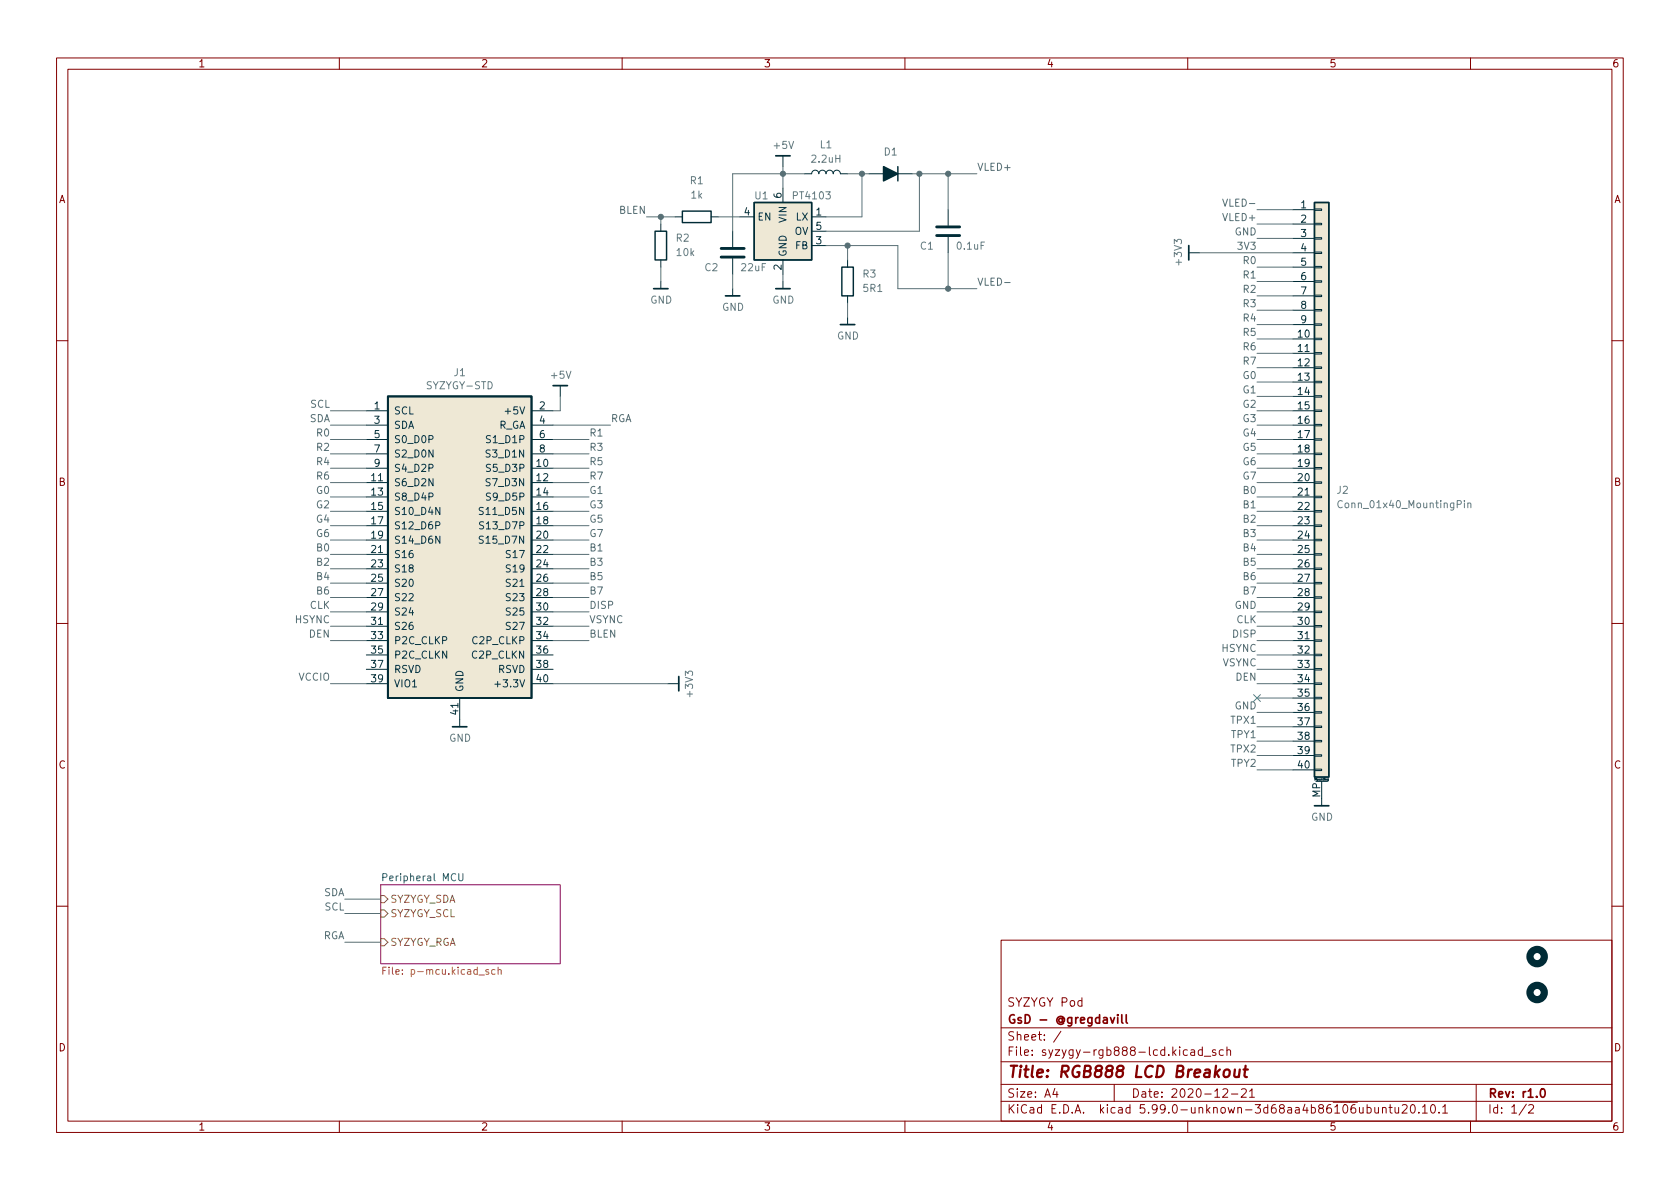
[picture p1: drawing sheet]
<svg xmlns="http://www.w3.org/2000/svg" width="297mm" height="210mm" viewBox="0 0 297 210" stroke-linecap="round" stroke-linejoin="round" font-family="sans-serif">
<g fill="none" stroke="#840000" stroke-width=".18">
<path d="M10 10.2h277v190.1h-277zM12 12.2h273v186.1h-273zM60 10.2v2M110 10.2v2M160 10.2v2M210 10.2v2M260 10.2v2M10 60.2h2M285 60.2h2M10 110.2h2M285 110.2h2M10 160.2h2"/>
<path d="M177 166.3h108v32h-108zM285 160.2h2M60 198.3v2M110 198.3v2M160 198.3v2M177 194.8h108M177 191.8h108M177 187.8h108M177 181.8h108M186.5 192.5l-.4 1h1M186.9 193v1M187.6 182.4l-1.3 1.9"/>
<path d="M197 191.8v3M210 198.3v2M210.6 185.7h.5l.1 .9M211.2 186l-.5 .1a.29 .29 0 0 0-.2 .2 .29 .29 0 0 0 .2 .3h.5M212.6 185.7l-.5-.1-.2 .3v.4l.1 .3h.6M212.6 185.1v1.5M212.9 186.8h1.2M214.9 185.7l-.3-.1-.2 .2v.3l.5 .1v.4h-.5M216.2 192.7l.6-.2 .2 .2 .1 .3-1 1h1M216.3 185.7l-.4-.1-.3 .3v.4l.1 .3h.6M216.9 185.8l.2-.2 .4 .1 .1 .9M216.9 185.1v1.5"/>
<path d="M217.7 193.5h1.2M219.5 192.7l.6-.2 .2 .2 .1 .3-1 1h1M220.9 193l.5-.5v1.5M220.9 194h.9M243.1 195.8v1h.4l.2-.1M243.7 195.8v1M244.4 196l.2-.2 .4 .1 .1 .9M244.4 195.8v1M245.6 195.8h.5M245.8 195.3v1.3l.3 .2M246.6 195.8l.1 1h.4l.2-.1M247.3 195.8v1"/>
<path d="M247.9 195.5l.6-.2 .2 .2 .1 .3-.9 1h.9M249.6 195.4l.1-.1a.81 .81 0 0 1 .6 .7 .81 .81 0 0 1-.3 .8h-.1a.81 .81 0 0 1-.6-.6 .81 .81 0 0 1 .3-.8zM250.9 196.7v.1M251.5 195.8l.4-.5v1.5M251.5 196.8h.9M253.1 195.4l.2-.1a.81 .81 0 0 1 .6 .7 .81 .81 0 0 1-.3 .8h-.2a.81 .81 0 0 1-.5-.6 .81 .81 0 0 1 .2-.8zM254.4 196.7v.1M255.1 195.8l.4-.5v1.5M255.1 196.8h.8M260 198.3v2M261 191.8v6.5M269.9 195.3l-1.3 1.9"/>
<path d="M270.3 195.5l.6-.2 .2 .2 .1 .3-1 1h1"/>
</g>
<path d="M196.3 179.9l.4 1 .4-1M197.6 179.4v.2M197.6 179.9v1M198.3 179.4v1.3l.3 .2M199.1 179.4v1.3l.2 .2M272.6 192.6l.1-.1a.81 .81 0 0 1 .6 .7 .81 .81 0 0 1-.3 .8h-.2a.82 .82 0 0 1-.5-.6 .82 .82 0 0 1 .3-.8z" fill="none" stroke="#840000" stroke-width=".3"/>
<path d="M216.5 189.3a.52 .52 0 0 1 .5-.2 .52 .52 0 0 1 .4 .4v.6a.55 .55 0 0 1-.6 .4 .55 .55 0 0 1-.5-.4zM218.3 189.1v1.3a.57 .57 0 0 0 .8-.1M219.2 189.1l-.2 1.4M219.9 189.1h.7M220.2 188.5l-.2 1.7 .1 .2 .4 .1" fill="none" stroke="#840000" stroke-width=".4"/>
<path d="M67.3 156.5h31.8v13.9h-31.8z" fill="#fff" stroke="#fff" stroke-width=".18"/>
<path d="M67.3 156.5h31.8v13.9h-31.8z" fill="none" stroke="#840084" stroke-width=".18"/>
<path d="M67.7 155.1h.6l.1-.2v-.3l-.7-.1v1.3M81.1 154.5v1l.3 .3 .3-.1 .1-.2v-1" fill="none" stroke="#008484" stroke-width=".18"/>
<path d="M67.7 171.6h.4M68.3 171h-.6v1.3M87.5 171.5l-.3-.1-.3 .3 .1 .5h.5M88.1 171.6l.2-.2 .3 .1v.8M88.1 171v1.3" fill="none" stroke="#b58900" stroke-width=".18"/>
<path d="M67.3 158.4h.6l.7 .6-.7 .6h-.6zM67.3 160.9h.6l.7 .6-.7 .7h-.6zM67.3 166h.6l.7 .6-.7 .7h-.6z" fill="none" stroke="#859900" stroke-width=".18"/>
<path d="M137.2 27.6h2.5M115.6 51h2.5M128.3 52.3h2.5M137.2 51h2.5M148.6 57.4h2.5M210.2 43.4v2.6M97.8 68.2h2.5M120 119.6v2.6M80 128.5h2.5M232.4 142.5h2.5" fill="none" stroke="#002b36" stroke-width=".3"/>
<g fill="none" stroke="#002b36" stroke-width=".18">
<path d="M116.8 39.6v1.3M119.4 38.3h1.2M125.7 38.3h1.3M130.8 38.3h2.5M138.4 27.6v1.9M138.4 33.3v2.5M142.2 30.7h1.3a.64 .64 0 0 1 .6-.6 .64 .64 0 0 1 .7 .6 .64 .64 0 0 1 .6-.6 .64 .64 0 0 1 .6 .6 .64 .64 0 0 1 .7-.6 .64 .64 0 0 1 .6 .6 .64 .64 0 0 1 .7-.6 .64 .64 0 0 1 .6 .6h1.3M143.5 38.3h2.5M153.7 30.7h7.6M167.6 37.1v2.8M228.6 37.1h3.8M228.6 39.6h3.8"/>
<path d="M232.4 39.5h1.3v.2h-1.3zM232.4 37h1.3v.2h-1.3zM116.8 46v1.2M116.8 49.8v1.2M129.5 40.9v2.8M129.5 45.7v2.8M129.5 51v1.3M138.4 46v2.5M138.4 49.8v1.2M143.5 43.4h2.5M143.5 40.9h2.5M149.9 46v1.2"/>
<path d="M149.9 52.3v1.3M149.9 56.1v1.3M167.6 41.9v2.8M210.2 44.7h1.9M228.6 59.9h3.8M228.6 42.2h3.8M228.6 44.7h3.8M228.6 47.2h3.8M228.6 49.8h3.8M228.6 52.3h3.8M228.6 54.9h3.8M228.6 57.4h3.8"/>
<path d="M232.4 59.8h1.3v.3h-1.3zM232.4 57.3h1.3v.2h-1.3zM232.4 54.7h1.3v.3h-1.3zM232.4 52.2h1.3v.2h-1.3zM232.4 49.7h1.3v.2h-1.3zM232.4 47.1h1.3v.3h-1.3zM232.4 44.6h1.3v.2h-1.3zM232.4 42h1.3v.3h-1.3zM64.8 72.6h3.8M64.8 75.2h3.8M64.8 77.7h3.8M94 72.6h3.8"/>
<path d="M94 75.2h3.8M94 77.7h3.8M99.1 68.2v1.9M228.6 62.5h3.8M228.6 65h3.8M228.6 67.6h3.8M228.6 70.1h3.8M228.6 72.6h3.8M228.6 75.2h3.8M228.6 77.7h3.8M232.4 77.6h1.3v.2h-1.3zM232.4 75.1h1.3v.2h-1.3z"/>
<path d="M232.4 72.5h1.3v.3h-1.3zM232.4 70h1.3v.2h-1.3zM232.4 67.4h1.3v.3h-1.3zM232.4 64.9h1.3v.2h-1.3zM232.4 62.4h1.3v.2h-1.3zM64.8 80.3h3.8M64.8 82.8h3.8M64.8 85.3h3.8M64.8 87.9h3.8M64.8 90.4h3.8M64.8 93h3.8M64.8 95.5h3.8"/>
<path d="M64.8 98h3.8M94 80.3h3.8M94 82.8h3.8M94 85.3h3.8M94 87.9h3.8M94 90.4h3.8M94 93h3.8M94 95.5h3.8M94 98h3.8M228.6 80.3h3.8M228.6 82.8h3.8M228.6 85.3h3.8"/>
<path d="M228.6 87.9h3.8M228.6 90.4h3.8M228.6 93h3.8M228.6 95.5h3.8M228.6 98h3.8M232.4 90.3h1.3v.2h-1.3zM232.4 92.8h1.3v.3h-1.3zM232.4 95.4h1.3v.2h-1.3zM232.4 97.9h1.3v.3h-1.3zM232.4 87.8h1.3v.2h-1.3zM232.4 82.7h1.3v.2h-1.3zM232.4 80.1h1.3v.3h-1.3z"/>
<path d="M232.4 85.2h1.3v.3h-1.3zM64.8 100.6h3.8M64.8 103.1h3.8M64.8 105.7h3.8M64.8 108.2h3.8M64.8 110.7h3.8M64.8 113.3h3.8M64.8 115.8h3.8M64.8 118.4h3.8M94 100.6h3.8M94 103.1h3.8M94 105.7h3.8"/>
<path d="M94 108.2h3.8M94 110.7h3.8M94 113.3h3.8M94 115.8h3.8M94 118.4h3.8M228.6 100.6h3.8M228.6 103.1h3.8M228.6 105.7h3.8M228.6 108.2h3.8M228.6 110.7h3.8M228.6 113.3h3.8M228.6 115.8h3.8"/>
<path d="M228.6 118.4h3.8M232.4 113.2h1.3v.2h-1.3zM232.4 115.7h1.3v.2h-1.3zM232.4 118.2h1.3v.3h-1.3zM232.4 100.5h1.3v.2h-1.3zM232.4 103h1.3v.2h-1.3zM232.4 105.5h1.3v.3h-1.3zM232.4 108.1h1.3v.2h-1.3zM232.4 110.6h1.3v.3h-1.3zM64.8 120.9h3.8M81.3 123.4v5.1M94 120.9h3.8"/>
<path d="M118.1 120.9h1.9M228.6 120.9h3.8M228.6 123.4h3.8M228.6 126h3.8M228.6 128.5h3.8M228.6 131.1h3.8M228.6 133.6h3.8M228.6 136.1h3.8M232.4 120.8h1.3v.2h-1.3zM232.4 123.3h1.3v.3h-1.3zM232.4 125.9h1.3v.2h-1.3zM232.4 128.4h1.3v.2h-1.3z"/>
<path d="M232.4 130.9h1.3v.3h-1.3zM232.4 133.5h1.3v.2h-1.3zM232.4 136h1.3v.3h-1.3zM232.7 138.2h2M233.7 138.2v4.3M234.9 138l-.2-.1v-.2h.2v.3l-.2 .1"/>
</g>
<g fill="#eee8d5" stroke="#eee8d5" stroke-width=".18">
<path d="M232.4 35.8h2.5v101.6h-2.5z"/>
<path d="M68.6 70.1h25.4v53.3h-25.4z"/>
<path d="M133.3 35.8h10.2v10.2h-10.2z"/>
</g>
<path d="M120.6 37.3h5.1v2.1h-5.1zM133.3 35.8h10.2v10.2h-10.2zM158.7 29.5v2.5M232.4 35.8h2.5v101.6h-2.5zM115.8 40.9h2.1v5.1h-2.1zM148.8 47.2h2.1v5.1h-2.1z" fill="none" stroke="#002b36" stroke-width=".25"/>
<path d="M237.3 88.6a.6 .6 0 0 0-.8 .5 .6 .6 0 0 0 .6 .7l.2-.1M258.9 88.5v.1M258.9 88.9v.9M259.5 89.1l.2-.2 .3 .1 .1 .8M259.5 88.9v.9" fill="none" stroke="#657b83" stroke-width=".18"/>
<path d="M68.6 70.1h25.4v53.3h-25.4z" fill="none" stroke="#002b36" stroke-width=".33"/>
<path d="M77 92.9h.7l.1-.2-.1-.3-.7-.1v1.2M77.8 89.7v1.3l-.8-1.3v1.3M77.8 94.8v1.3l-.8-1.3v1.3M85.4 89.8l-.4-.1-.2 .1v.4l.5 .2 .1 .4-.2 .2-.5-.1M85.4 94.9l-.4-.1-.2 .1v.4l.5 .2 .1 .3-.2 .3-.5-.1M85.5 92.3h-.5l-.2 .1v.3l.6 .3 .1 .3-.2 .2h-.5M87.5 121h1" fill="none" stroke="#073642" stroke-width=".18"/>
<g fill="none" stroke="#002b36" stroke-width="1.3">
<circle cx="271.8" cy="169.2" r="1.27"/>
<circle cx="271.8" cy="175.5" r="1.27"/>
</g>
<path d="M127.5 45.5h4.1M127.5 43.9h4.1M165.6 41.7h4.1M165.6 40.1h4.1" fill="none" stroke="#002b36" stroke-width=".51"/>
<path d="M156.2 29.5l2.5 1.2-2.5 1.3z" fill="#002b36" stroke="#002b36" stroke-width=".25"/>
<g fill="none" stroke="#586e75" stroke-width=".18">
<path d="M114.3 38.3h5.1M116.8 38.3v1.3M127 38.3h3.8M138.4 29.5v3.8M142.2 30.7h-12.7v10.2M149.9 30.7h3.8M152.4 30.7v7.6h-6.4M161.3 30.7h11.4M162.6 30.7v10.2h-16.6M167.6 30.7v6.4M216.2 35.2l.4 1.3 .4-1.3M222.2 37.1h6.4"/>
<path d="M222.2 39.6h6.4M116.8 47.2v2.6M129.5 48.5v2.5M138.4 48.5v1.3M146 43.4h12.7v7.6h14M149.9 43.4v2.6M149.9 53.6v2.5M167.6 44.7v6.3M177.6 50h1M212.1 44.7h16.5M222.2 52.3h6.4M222.2 42.2h6.4"/>
<path d="M222.2 47.2h6.4M222.2 49.8h6.4M222.2 54.9h6.4M222.2 57.4h6.4M222.2 59.9h6.4M58.4 77.7h6.4M58.4 75.2h6.4M58.4 72.6h6.4M97.8 77.7h6.3M97.8 75.2h10.1M99.1 70.1v2.5h-1.3M222.2 77.7h6.4"/>
<path d="M222.2 67.6h6.4M222.2 70.1h6.4M222.2 75.2h6.4M222.2 72.6h6.4M222.2 62.5h6.4M222.2 65h6.4M58.4 95.5h6.4M58.4 90.4h6.4M58.4 98h6.4M58.4 85.3h6.4M58.4 87.9h6.4M58.4 82.8h6.4"/>
<path d="M58.4 80.3h6.4M58.4 93h6.4M97.8 95.5h6.3M97.8 90.4h6.3M97.8 98h6.3M97.8 85.3h6.3M97.8 87.9h6.3M97.8 82.8h6.3M97.8 80.3h6.3M97.8 93h6.3M222.2 95.5h6.4M222.2 90.4h6.4"/>
<path d="M222.2 98h6.4M222.2 85.3h6.4M222.2 87.9h6.4M222.2 82.8h6.4M222.2 80.3h6.4M222.2 93h6.4M58.4 100.6h6.4M58.4 110.7h6.4M58.4 113.3h6.4M58.4 103.1h6.4M58.4 105.7h6.4M58.4 108.2h6.4"/>
<path d="M97.8 100.6h6.3M97.8 110.7h6.3M97.8 113.3h6.3M97.8 103.1h6.3M97.8 105.7h6.3M97.8 108.2h6.3M222.2 100.6h6.4M222.2 110.7h6.4M222.2 113.3h6.4M222.2 103.1h6.4M222.2 105.7h6.4M222.2 108.2h6.4"/>
<path d="M222.2 118.4h6.4M222.2 115.8h6.4M58.4 120.9h6.4M97.8 120.9h20.3M222.2 120.9h6.4M222.2 126h6.4M222.2 123.4h6.4M222.2 136.1h6.4M222.2 133.6h6.4M222.2 131.1h6.4M222.2 128.5h6.4M61 159h6.3"/>
<path d="M61 161.5h6.3M61 166.6h6.3"/>
</g>
<path d="M221.6 122.8l1.3 1.2M222.9 122.8l-1.3 1.2" fill="none" stroke="#268bd2" stroke-width=".18"/>
<g fill="#586e75" stroke="#586e75" stroke-width=".18">
<circle cx="116.8" cy="38.3" r=".46"/>
<circle cx="138.4" cy="30.7" r=".46"/>
<circle cx="149.9" cy="43.4" r=".46"/>
<circle cx="162.6" cy="30.7" r=".46"/>
<circle cx="152.4" cy="30.7" r=".46"/>
<circle cx="167.6" cy="30.7" r=".46"/>
<circle cx="167.6" cy="51" r=".46"/>
</g>
<text font-size="2.8" fill="#840000" x="178" y="190.6">Title: RGB888 LCD Breakout</text>
<g font-size="2.1" fill="#840000">
<text x="178" y="178">SYZYGY Pod</text>
<text x="178" y="184">Sheet: /</text>
<text x="178" y="181">GsD - @gregdavill</text>
<text x="178" y="186.7">File: syzygy-rgb888-lcd.kicad_sch</text>
<text x="178" y="196.9">KiCad E.D.A. kicad 5.99.0-unknown-3d68aa4b86~106~ubuntu20.10.1</text>
<text x="178" y="194.1">Size: A4</text>
<text x="200" y="194.1">Date: 2020-12-21</text>
<text x="263" y="194.1">Rev: r1.0</text>
<text x="263" y="196.9">Id: 1/2</text>
</g>
<g font-size="1.8" fill="#840000">
<text x="35" y="11.9">1</text>
<text x="85" y="11.9">2</text>
<text x="135" y="11.9">3</text>
<text x="185" y="11.9">4</text>
<text x="235" y="11.9">5</text>
<text x="285" y="11.9">6</text>
<text x="10.3" y="35.9">A</text>
<text x="285.3" y="35.9">A</text>
<text x="10.3" y="85.9">B</text>
<text x="285.3" y="85.9">B</text>
<text x="10.3" y="135.9">C</text>
<text x="285.3" y="135.9">C</text>
<text x="10.3" y="185.9">D</text>
<text x="285.3" y="185.9">D</text>
<text x="35" y="199.9">1</text>
<text x="85" y="199.9">2</text>
<text x="135" y="199.9">3</text>
<text x="185" y="199.9">4</text>
<text x="235" y="199.9">5</text>
<text x="285" y="199.9">6</text>
</g>
<g font-size="1.8" fill="#657b83">
<text x="136.9" y="26.3">+5V</text>
<text x="143.6" y="28.8">2.2uH</text>
<text x="145" y="26.2">L1</text>
<text x="156.3" y="27.5">D1</text>
<text x="122.1" y="32.6">R1</text>
<text x="122.2" y="35.1">1k</text>
<text x="133.5" y="35.2">U1</text>
<text x="140.4" y="35.2">PT4103</text>
<text x="119.6" y="42.7">R2</text>
<text x="119.7" y="45.3">10k</text>
<text x="124.6" y="47.9">C2</text>
<text x="131.2" y="47.9">22uF</text>
<text x="162.7" y="44.1">C1</text>
<text x="169.3" y="44.1">0.1uF</text>
<text x="209" y="46.7" transform="rotate(-90 209 46.7)">+3V3</text>
<text x="115" y="53.7">GND</text>
<text x="136.5" y="53.7">GND</text>
<text x="152.6" y="49.1">R3</text>
<text x="152.7" y="51.6">5R1</text>
<text x="127.7" y="55">GND</text>
<text x="148" y="60">GND</text>
<text x="75.6" y="68.8">SYZYGY-STD</text>
<text x="80.3" y="66.5">J1</text>
<text x="97.5" y="67">+5V</text>
<text x="236.4" y="87.3">J2</text>
<text x="237.3" y="89.9">Conn_01x40_MountingPin</text>
<text x="122.5" y="123.1" transform="rotate(-90 122.5 123.1)">+3V3</text>
<text x="79.4" y="131.2">GND</text>
<text x="231.8" y="145.1">GND</text>
</g>
<g font-size="1.8" fill="#073642">
<text x="138.2" y="35" transform="rotate(-90 138.2 35)">6</text>
<text x="131.6" y="38.1">4</text>
<text x="133.9" y="39">EN</text>
<text x="139.1" y="39.3" transform="rotate(-90 139.1 39.3)">VIN</text>
<text x="140.4" y="41.5">OV</text>
<text x="140.7" y="39">LX</text>
<text x="144.3" y="38.1">1</text>
<text x="144.3" y="40.6">5</text>
<text x="230" y="36.8">1</text>
<text x="230" y="39.4">2</text>
<text x="230" y="41.9">3</text>
<text x="138.2" y="47.7" transform="rotate(-90 138.2 47.7)">2</text>
<text x="139.1" y="45.5" transform="rotate(-90 139.1 45.5)">GND</text>
<text x="140.6" y="44.1">FB</text>
<text x="144.3" y="43.2">3</text>
<text x="230" y="44.4">4</text>
<text x="230" y="47">5</text>
<text x="230" y="49.5">6</text>
<text x="230" y="52.1">7</text>
<text x="229.5" y="59.7">10</text>
<text x="230" y="54.6">8</text>
<text x="230" y="57.1">9</text>
<text x="229.5" y="62.2">11</text>
<text x="229.5" y="64.8">12</text>
<text x="229.5" y="67.3">13</text>
<text x="229.5" y="69.8">14</text>
<text x="66.2" y="72.4">1</text>
<text x="66.2" y="74.9">3</text>
<text x="66.2" y="77.5">5</text>
<text x="69.6" y="73.3">SCL</text>
<text x="69.6" y="75.8">SDA</text>
<text x="88.1" y="75.8">R_GA</text>
<text x="89.8" y="73.3">+5V</text>
<text x="95.4" y="72.4">2</text>
<text x="95.4" y="74.9">4</text>
<text x="95.4" y="77.5">6</text>
<text x="229.5" y="72.4">15</text>
<text x="229.5" y="74.9">16</text>
<text x="229.5" y="77.5">17</text>
<text x="66.2" y="80">7</text>
<text x="66.2" y="82.5">9</text>
<text x="69.6" y="78.4">S0_D0P</text>
<text x="69.6" y="80.9">S2_D0N</text>
<text x="69.6" y="83.4">S4_D2P</text>
<text x="86.3" y="80.9">S3_D1N</text>
<text x="86.4" y="83.4">S5_D3P</text>
<text x="86.4" y="78.4">S1_D1P</text>
<text x="94.9" y="82.5">10</text>
<text x="95.4" y="80">8</text>
<text x="229.5" y="80">18</text>
<text x="229.5" y="82.5">19</text>
<text x="65.7" y="85.1">11</text>
<text x="65.7" y="87.6">13</text>
<text x="69.6" y="86">S6_D2N</text>
<text x="69.6" y="88.5">S8_D4P</text>
<text x="86.3" y="86">S7_D3N</text>
<text x="86.4" y="88.5">S9_D5P</text>
<text x="94.9" y="85.1">12</text>
<text x="94.9" y="87.6">14</text>
<text x="229.5" y="85.1">20</text>
<text x="229.5" y="87.6">21</text>
<text x="65.7" y="90.2">15</text>
<text x="65.7" y="92.7">17</text>
<text x="65.7" y="95.2">19</text>
<text x="69.6" y="91.1">S10_D4N</text>
<text x="69.6" y="93.6">S12_D6P</text>
<text x="85.3" y="91.1">S11_D5N</text>
<text x="85.4" y="93.6">S13_D7P</text>
<text x="94.9" y="90.2">16</text>
<text x="94.9" y="92.7">18</text>
<text x="94.9" y="95.2">20</text>
<text x="229.5" y="90.2">22</text>
<text x="229.5" y="92.7">23</text>
<text x="229.5" y="95.2">24</text>
<text x="65.7" y="97.8">21</text>
<text x="65.7" y="100.3">23</text>
<text x="69.6" y="96.1">S14_D6N</text>
<text x="69.6" y="98.7">S16</text>
<text x="69.6" y="101.2">S18</text>
<text x="85.3" y="96.1">S15_D7N</text>
<text x="89.8" y="98.7">S17</text>
<text x="89.8" y="101.2">S19</text>
<text x="94.9" y="97.8">22</text>
<text x="94.9" y="100.3">24</text>
<text x="229.5" y="97.8">25</text>
<text x="229.5" y="100.3">26</text>
<text x="65.7" y="102.9">25</text>
<text x="65.7" y="105.4">27</text>
<text x="65.7" y="107.9">29</text>
<text x="69.6" y="103.8">S20</text>
<text x="69.6" y="106.3">S22</text>
<text x="89.8" y="103.8">S21</text>
<text x="89.8" y="106.3">S23</text>
<text x="94.9" y="102.9">26</text>
<text x="94.9" y="105.4">28</text>
<text x="94.9" y="107.9">30</text>
<text x="229.5" y="102.9">27</text>
<text x="229.5" y="105.4">28</text>
<text x="229.5" y="107.9">29</text>
<text x="65.7" y="110.5">31</text>
<text x="65.7" y="113">33</text>
<text x="69.6" y="108.8">S24</text>
<text x="69.6" y="111.4">S26</text>
<text x="69.6" y="113.9">P2C_CLKP</text>
<text x="83.7" y="113.9">C2P_CLKP</text>
<text x="89.8" y="108.8">S25</text>
<text x="89.8" y="111.4">S27</text>
<text x="94.9" y="110.5">32</text>
<text x="94.9" y="113">34</text>
<text x="229.5" y="110.5">30</text>
<text x="229.5" y="113">31</text>
<text x="65.7" y="115.6">35</text>
<text x="65.7" y="118.1">37</text>
<text x="69.6" y="116.5">P2C_CLKN</text>
<text x="69.6" y="119">RSVD</text>
<text x="83.6" y="116.5">C2P_CLKN</text>
<text x="88.1" y="119">RSVD</text>
<text x="94.9" y="115.6">36</text>
<text x="94.9" y="118.1">38</text>
<text x="229.5" y="115.6">32</text>
<text x="229.5" y="118.1">33</text>
<text x="65.7" y="120.6">39</text>
<text x="69.6" y="121.5">VIO1</text>
<text x="81.9" y="122.4" transform="rotate(-90 81.9 122.4)">GND</text>
<text x="88.3" y="121.5">+3.3V</text>
<text x="94.9" y="120.6">40</text>
<text x="229.5" y="120.6">34</text>
<text x="229.5" y="123.2">35</text>
<text x="229.5" y="125.7">36</text>
<text x="81" y="126.3" transform="rotate(-90 81 126.3)">41</text>
<text x="229.5" y="128.3">37</text>
<text x="229.5" y="130.8">38</text>
<text x="229.5" y="133.3">39</text>
<text x="229.5" y="135.9">40</text>
<text x="233.4" y="141" transform="rotate(-90 233.4 141)">MP</text>
</g>
<g font-size="1.8" fill="#586e75">
<text x="172.7" y="30.2">VLED+</text>
<text x="109.5" y="37.8">BLEN</text>
<text x="216.5" y="39.1">VLED+</text>
<text x="216.9" y="36.5">VLED-</text>
<text x="218.3" y="41.6">GND</text>
<text x="219.1" y="44.2">3V3</text>
<text x="220" y="46.7">R0</text>
<text x="172.7" y="50.5">VLED-</text>
<text x="220" y="51.8">R2</text>
<text x="220" y="49.2">R1</text>
<text x="220" y="54.3">R3</text>
<text x="220" y="59.4">R5</text>
<text x="220" y="56.9">R4</text>
<text x="220" y="61.9">R6</text>
<text x="220" y="64.5">R7</text>
<text x="219.9" y="69.6">G1</text>
<text x="219.9" y="67">G0</text>
<text x="54.7" y="74.6">SDA</text>
<text x="54.9" y="72.1">SCL</text>
<text x="56.2" y="77.2">R0</text>
<text x="104.1" y="77.2">R1</text>
<text x="107.9" y="74.6">RGA</text>
<text x="219.9" y="74.6">G3</text>
<text x="219.9" y="72.1">G2</text>
<text x="219.9" y="77.2">G4</text>
<text x="56.2" y="82.3">R4</text>
<text x="56.2" y="79.7">R2</text>
<text x="104.1" y="82.3">R5</text>
<text x="104.1" y="79.7">R3</text>
<text x="219.9" y="82.3">G6</text>
<text x="219.9" y="79.7">G5</text>
<text x="56.1" y="87.3">G0</text>
<text x="56.1" y="89.9">G2</text>
<text x="56.2" y="84.8">R6</text>
<text x="104.1" y="89.9">G3</text>
<text x="104.1" y="87.3">G1</text>
<text x="104.1" y="84.8">R7</text>
<text x="219.9" y="84.8">G7</text>
<text x="220" y="89.9">B1</text>
<text x="220" y="87.3">B0</text>
<text x="56.1" y="95">G6</text>
<text x="56.1" y="92.4">G4</text>
<text x="104.1" y="92.4">G5</text>
<text x="104.1" y="95">G7</text>
<text x="220" y="95">B3</text>
<text x="220" y="92.4">B2</text>
<text x="56.2" y="100">B2</text>
<text x="56.2" y="97.5">B0</text>
<text x="104.1" y="97.5">B1</text>
<text x="104.1" y="100">B3</text>
<text x="220" y="97.5">B4</text>
<text x="220" y="100">B5</text>
<text x="54.8" y="107.7">CLK</text>
<text x="56.2" y="102.6">B4</text>
<text x="56.2" y="105.1">B6</text>
<text x="104.1" y="102.6">B5</text>
<text x="104.1" y="107.7">DISP</text>
<text x="104.1" y="105.1">B7</text>
<text x="218.3" y="107.7">GND</text>
<text x="220" y="105.1">B7</text>
<text x="220" y="102.6">B6</text>
<text x="52.2" y="110.2">HSYNC</text>
<text x="54.7" y="112.7">DEN</text>
<text x="104.1" y="112.7">BLEN</text>
<text x="104.1" y="110.2">VSYNC</text>
<text x="218.1" y="112.7">DISP</text>
<text x="218.6" y="110.2">CLK</text>
<text x="216.1" y="115.3">HSYNC</text>
<text x="216.2" y="117.8">VSYNC</text>
<text x="52.8" y="120.4">VCCIO</text>
<text x="218.3" y="125.4">GND</text>
<text x="218.5" y="120.4">DEN</text>
<text x="217.8" y="130.5">TPY1</text>
<text x="217.8" y="128">TPX1</text>
<text x="217.8" y="135.6">TPY2</text>
<text x="217.8" y="133.1">TPX2</text>
<text x="57.2" y="158.5">SDA</text>
<text x="57.4" y="161">SCL</text>
<text x="57" y="166.1">RGA</text>
</g>
<text font-size="1.8" fill="#008484" x="68.2" y="155.8">Peripheral MCU</text>
<g font-size="1.8" fill="#859900">
<text x="69" y="159.6">SYZYGY_SDA</text>
<text x="69" y="162.2">SYZYGY_SCL</text>
<text x="69" y="167.3">SYZYGY_RGA</text>
</g>
<text font-size="1.8" fill="#b58900" x="68.9" y="172.4">File: p-mcu.kicad_sch</text>
<text font-size=".5" fill="#002b36" x="232.5" y="138">Mounting</text>
</svg>
